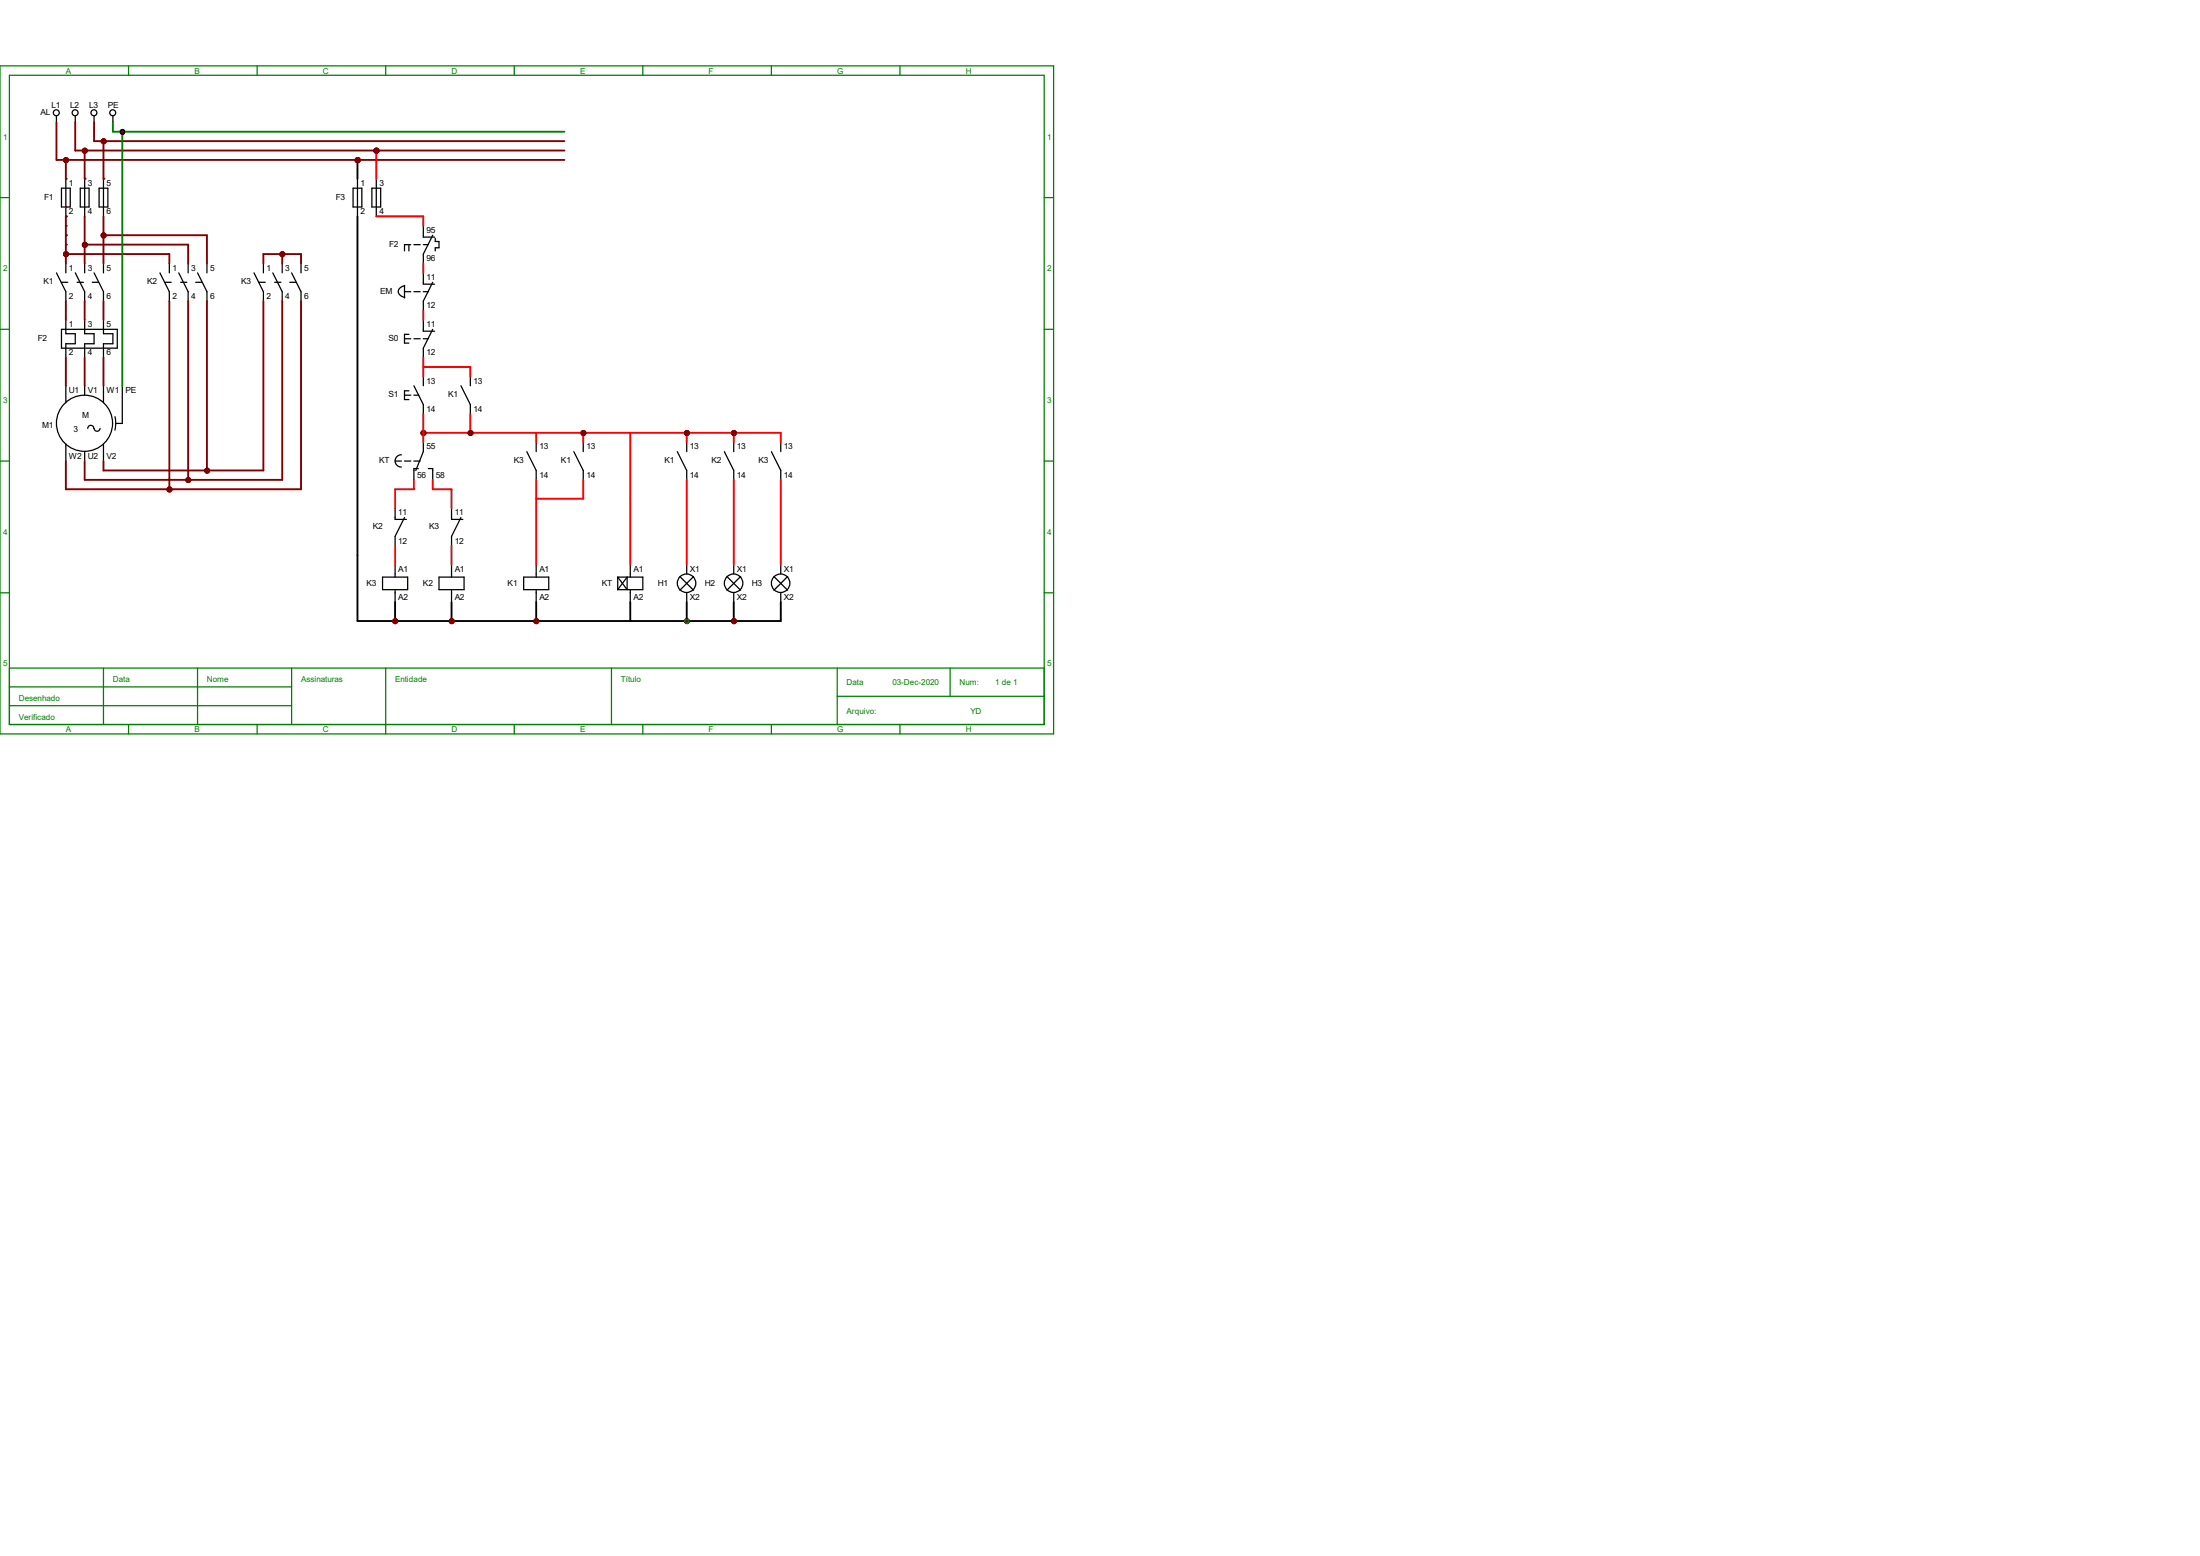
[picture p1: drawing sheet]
<svg xmlns="http://www.w3.org/2000/svg" width="297mm" height="210mm" viewBox="0 0 297 210" stroke-linecap="round" stroke-linejoin="round" font-family="sans-serif">
<g fill="none" stroke="#008000" stroke-width=".17">
<path d="M0 8.9h142.2v90.2h-142.2zM1.3 10.2h139.7v87.6h-139.7zM17.4 8.9v1.3M34.7 8.9v1.3M52.1 8.9v1.3M69.4 8.9v1.3M86.8 8.9v1.3M104.1 8.9v1.3M121.5 8.9v1.3M0 26.7h1.3M141 26.7h1.2M0 44.4h1.3"/>
<path d="M141 44.4h1.2M0 62.2h1.3M141 62.2h1.2M0 80h1.3M1.3 90.2h139.7M1.3 92.7h38.1M1.3 95.2h38.1M14 90.2v7.6M17.4 97.8v1.3M26.7 90.2v7.6M34.7 97.8v1.3M39.4 90.2v7.6"/>
<path d="M52.1 90.2v8.9M69.4 97.8v1.3M82.5 90.2v7.6M86.8 97.8v1.3M104.1 97.8v1.3M113 94h28M113 90.2v7.6M121.5 97.8v1.3M128.3 90.2v3.8M141 80h1.2"/>
</g>
<g fill="none" stroke="#000" stroke-width=".17">
<path d="M7.6 15.7v.8M10.2 15.7v.8M12.7 15.7v.8M15.2 15.7v.8M7.6 36.8l1.3 2.6v1.2M8.3 38.1h.8M8.3 25.4h1.2v2.5h-1.2zM8.9 24.1v5.1M8.9 35.6v1.2M10.2 36.8l1.2 2.6v1.2M10.4 38.1h.9M10.8 25.4h1.2v2.5h-1.2z"/>
<path d="M11.4 24.1v5.1M11.4 35.6v1.2M12.4 38.1h.9M12.7 36.8l1.3 2.6v1.2M13.4 25.4h1.2v2.5h-1.2zM14 24.1v5.1M14 35.6v1.2M21.6 36.8l1.3 2.6v1.2M22.3 38.1h.8M22.9 35.6v1.2M24.1 36.8l1.3 2.6v1.2M24.4 38.1h.8"/>
<path d="M25.4 35.6v1.2M26.4 38.1h.9M26.7 36.8l1.2 2.6v1.2M27.9 35.6v1.2M34.3 36.8l1.3 2.6v1.2M35 38.1h.8M35.6 35.6v1.2M36.8 36.8l1.3 2.6v1.2M37.1 38.1h.8M38.1 35.6v1.2M39.1 38.1h.9M39.4 36.8l1.2 2.6v1.2"/>
<path d="M40.6 35.6v1.2M8.3 44.4h7.5v2.6h-7.5zM8.9 43.2v1.8h1.3v1.4h-1.3v1.9M8.9 52.1v2.3M8.9 59.9v2.3M11.4 43.2v1.8h1.3v1.4h-1.3v1.9M11.4 52.1v1.2M12.7 57.8a.4 .4 0 0 0-.4-.4 .4 .4 0 0 0-.4 .4M13.5 57.8a.4 .4 0 0 1-.4 .4 .4 .4 0 0 1-.4-.4M14 43.2v1.8h1.2v1.4h-1.2v1.9M14 52.1v2.3M14 59.9v2.3"/>
<path d="M15.5 56.2l.1 .9-.1 1M16.5 52.1v5h-.8M11.4 61v1.2"/>
<circle cx="7.6" cy="15.2" r=".4"/>
<circle cx="10.1" cy="15.2" r=".4"/>
<circle cx="12.7" cy="15.2" r=".4"/>
<circle cx="15.2" cy="15.2" r=".4"/>
<circle cx="11.4" cy="57.1" r="3.8"/>
</g>
<g fill="#f00" stroke="#800000" stroke-width=".17">
<circle cx="8.9" cy="21.6" r=".28"/>
<circle cx="11.5" cy="20.3" r=".28"/>
<circle cx="14" cy="19.1" r=".28"/>
<circle cx="38.1" cy="34.3" r=".28"/>
<circle cx="8.9" cy="34.3" r=".28"/>
<circle cx="11.5" cy="33" r=".28"/>
<circle cx="14" cy="31.8" r=".28"/>
<circle cx="25.4" cy="64.8" r=".28"/>
<circle cx="28" cy="63.5" r=".28"/>
<circle cx="22.9" cy="66.1" r=".28"/>
</g>
<path d="M47.7 25.4h1.2v2.5h-1.2zM48.3 24.1v5.1M50.2 25.4h1.2v2.5h-1.2zM50.8 24.1v5.1" fill="none" stroke="#000" stroke-width=".17"/>
<g fill="#f00" stroke="#800000" stroke-width=".17">
<circle cx="48.3" cy="21.6" r=".28"/>
<circle cx="50.8" cy="20.3" r=".28"/>
</g>
<g fill="none" stroke="#000" stroke-width=".17">
<path d="M54.6 38.5v1.7M54.6 39.4h.9M54.6 38.6a.85 .85 0 0 0-.8 1l.5 .4 .3 .1M55.2 33v.9M55.5 33h-.9v.9M55.9 33h.8M55.9 39.4h.8M57.1 30.5v1.5h1.6M57.1 36.8v1.6h1.6M57.1 33h.7M57.1 39.4h.7M58.4 31.7l-1.3 2.6v1.3"/>
<path d="M58.4 38.1l-1.3 2.5v1.3M58.8 32.2v.4h.5v.8h-.5v.5M54.6 45.7h.9M54.6 53.3h.9M55.2 45.1h-.6v1.2h.6M55.2 52.7h-.6v1.2h.6M55.9 52.1l1.2 2.5v1.3M55.9 45.7h.8M55.9 53.3h.7M57.1 43.2v1.5h1.6M57.1 50.8v1.3M57.1 45.7h.7"/>
<path d="M58.4 44.4l-1.3 2.6v1.3M62.2 52.1l1.3 2.5v1.3M63.5 50.8v1.3M72.4 59.7v1.3M51.6 77.9h3.4v1.7h-3.4zM53.3 76.2v1.7M53.3 79.6v1.7M70.7 77.9h3.4v1.7h-3.4zM71.1 61l1.3 2.5v1.3M72.4 76.2v1.7M72.4 79.6v1.7"/>
</g>
<g fill="#f00" stroke="#800000" stroke-width=".17">
<circle cx="48.3" cy="21.6" r=".28"/>
<circle cx="57.2" cy="58.4" r=".28"/>
<circle cx="63.5" cy="58.4" r=".28"/>
<circle cx="50.8" cy="20.3" r=".28"/>
</g>
<g fill="none" stroke="#000" stroke-width=".17">
<path d="M57.1 59.7v1.3l-1 2.5M78.7 59.7v1.3M53.3 62.2h.9M53.3 68.6v1.5h1.6M54.2 61.4a.83 .83 0 0 0-.9 .8 .83 .83 0 0 0 .9 .8M54.6 62.2h.9M54.6 69.8l-1.3 2.6v1.3M55.9 62.2h.8M56.5 63.2h-.6v1.6M57.8 63.2h.6v1.6M59.3 77.9h3.4v1.7h-3.4zM61 68.6v1.5h1.5"/>
<path d="M61 76.2v1.7M61 79.6v1.7M62.2 69.8l-1.2 2.6v1.3M77.5 61l1.2 2.5v1.3M83.4 77.9h3.4v1.7h-3.4M83.4 77.9v1.7M83.4 77.9l1.3 1.7v-1.7l-1.3 1.7M85.1 76.2v1.7M85.1 79.6v1.7"/>
</g>
<g fill="#f00" stroke="#800000" stroke-width=".17">
<circle cx="78.8" cy="58.4" r=".28"/>
<circle cx="72.4" cy="83.8" r=".28"/>
<circle cx="61" cy="83.8" r=".28"/>
<circle cx="53.4" cy="83.8" r=".28"/>
</g>
<g fill="none" stroke="#000" stroke-width=".17">
<path d="M92.7 59.7v1.3M99.1 59.7v1.3M105.4 59.7v1.3M91.4 61l1.3 2.5v1.3M91.8 77.8l1.8 1.9M92.7 76.2v1.3M93.6 77.8l-1.8 1.9M97.8 61l1.3 2.5v1.3M98.1 77.8l1.9 1.9M99.1 76.2v1.3M100 77.8l-1.9 1.9M104.1 61l1.3 2.5v1.3"/>
<path d="M104.5 77.8l1.8 1.9M105.4 76.2v1.3M106.3 77.8l-1.8 1.9M92.7 80v1.3M99.1 80v1.3M105.4 80v1.3"/>
<circle cx="92.7" cy="78.7" r="1.25"/>
<circle cx="99" cy="78.7" r="1.25"/>
<circle cx="105.4" cy="78.7" r="1.25"/>
</g>
<g fill="#f00" stroke="#800000" stroke-width=".17">
<circle cx="99.1" cy="58.4" r=".28"/>
<circle cx="92.7" cy="58.4" r=".28"/>
<circle cx="99.1" cy="83.8" r=".28"/>
<circle cx="92.7" cy="83.8" r=".28"/>
<circle cx="16.5" cy="17.8" r=".28"/>
</g>
<g fill="#f00" stroke="#800000" stroke-width=".25">
<circle cx="8.9" cy="21.6" r=".28"/>
<circle cx="11.5" cy="20.3" r=".28"/>
<circle cx="14" cy="19.1" r=".28"/>
<circle cx="38.1" cy="34.3" r=".28"/>
<circle cx="8.9" cy="34.3" r=".28"/>
<circle cx="11.5" cy="33" r=".28"/>
<circle cx="14" cy="31.8" r=".28"/>
<circle cx="25.4" cy="64.8" r=".28"/>
<circle cx="28" cy="63.5" r=".28"/>
<circle cx="22.9" cy="66.1" r=".28"/>
<circle cx="48.3" cy="21.6" r=".28"/>
<circle cx="50.8" cy="20.3" r=".28"/>
<circle cx="57.2" cy="58.4" r=".28"/>
<circle cx="63.5" cy="58.4" r=".28"/>
<circle cx="78.8" cy="58.4" r=".28"/>
<circle cx="72.4" cy="83.8" r=".28"/>
<circle cx="61" cy="83.8" r=".28"/>
<circle cx="53.4" cy="83.8" r=".28"/>
<circle cx="99.1" cy="58.4" r=".28"/>
<circle cx="92.7" cy="58.4" r=".28"/>
<circle cx="99.1" cy="83.8" r=".28"/>
<circle cx="92.7" cy="83.8" r=".28"/>
<circle cx="16.5" cy="17.8" r=".28"/>
</g>
<g fill="none" stroke="#800000" stroke-width=".25">
<path d="M7.6 16.5v5.1h68.6M10.2 16.5v3.8h66M12.7 16.5v2.5h63.5M14 19v5.1M8.9 24.1h.1M8.9 29.2h.1M8.9 31.7h.1M8.9 34.3h.1M8.9 27.9h.1M8.9 30.5h.1M8.9 33h.1M8.9 21.6v2.5"/>
<path d="M8.9 29.2v6.4M8.9 34.3h14v1.3M11.4 24.1h.1M11.4 20.3v3.8M11.4 29.2v6.4M11.4 33h14v2.6M14 24.1h.1M14 29.2v6.4M14 31.7h13.9v3.9M35.6 35.6v-1.3h5v1.3M38.1 34.3v1.3M8.9 40.6v2.6"/>
<path d="M8.9 48.3v3.8M11.4 40.6v2.6M11.4 48.3v3.8M14 40.6v2.6M14 48.3v3.8M22.9 40.6v25.4M25.4 40.6v24.2M27.9 40.6v22.9M35.6 40.6v22.9h-21.6v-1.3M38.1 40.6v24.2h-26.7v-2.6M40.6 40.6v25.4h-31.7v-3.8"/>
</g>
<g fill="#800000" stroke="#800000" stroke-width=".25">
<circle cx="8.9" cy="21.6" r=".28"/>
<circle cx="11.5" cy="20.3" r=".28"/>
<circle cx="14" cy="19.1" r=".28"/>
<circle cx="38.1" cy="34.3" r=".28"/>
<circle cx="8.9" cy="34.3" r=".28"/>
<circle cx="11.5" cy="33" r=".28"/>
<circle cx="14" cy="31.8" r=".28"/>
<circle cx="25.4" cy="64.8" r=".28"/>
<circle cx="28" cy="63.5" r=".28"/>
<circle cx="22.9" cy="66.1" r=".28"/>
<circle cx="48.3" cy="21.6" r=".28"/>
<circle cx="50.8" cy="20.3" r=".28"/>
<circle cx="57.2" cy="58.4" r=".28"/>
<circle cx="63.5" cy="58.4" r=".28"/>
<circle cx="78.8" cy="58.4" r=".28"/>
<circle cx="72.4" cy="83.8" r=".28"/>
<circle cx="61" cy="83.8" r=".28"/>
<circle cx="53.4" cy="83.8" r=".28"/>
<circle cx="99.1" cy="58.4" r=".28"/>
<circle cx="92.7" cy="58.4" r=".28"/>
<circle cx="99.1" cy="83.8" r=".28"/>
</g>
<path d="M15.2 16.5v1.3h61" fill="none" stroke="#008000" stroke-width=".25"/>
<path d="M48.3 21.6v2.5M48.3 29.2v54.6h57.1v-2.5M53.3 81.3v2.5M61 81.3v2.5M72.4 81.3v2.5M85.1 81.3v2.5M92.7 81.3v2.5M99.1 81.3v2.5" fill="none" stroke="#000" stroke-width=".25"/>
<g fill="none" stroke="#f00" stroke-width=".25">
<path d="M50.8 29.2h6.3v1.3M50.8 20.3v3.8M57.1 35.6v1.2M57.1 58.4h48.3v1.3M57.1 49.5h6.4v1.3M57.1 41.9v1.3M57.1 48.3v2.5M57.1 55.9v3.8M63.5 55.9v2.5M72.4 58.4v1.3M78.7 58.4v1.3M85.1 58.4v17.8"/>
<path d="M92.7 58.4v1.3M99.1 58.4v1.3M53.3 73.7v2.5M55.9 64.8v1.2h-2.6v2.6M58.4 64.8v1.2h2.6v2.6M61 73.7v2.5M72.4 64.8v11.4M78.7 64.8v2.5h-6.3M92.7 64.8v11.4M99.1 64.8v11.4M105.4 64.8v11.4"/>
</g>
<circle cx="92.7" cy="83.8" r=".28" fill="#800000" stroke="#008000" stroke-width=".17"/>
<path d="M16.5 17.8v34.3" fill="none" stroke="#008000" stroke-width=".25"/>
<circle cx="16.5" cy="17.8" r=".28" fill="#800000" stroke="#000" stroke-width=".17"/>
<g font-size="1.1" fill="#008000">
<text x="8.9" y="9.9">A</text>
<text x="26.2" y="9.9">B</text>
<text x="43.6" y="9.9">C</text>
<text x="61" y="9.9">D</text>
<text x="78.3" y="9.9">E</text>
<text x="95.7" y="9.9">F</text>
<text x="113" y="9.9">G</text>
<text x="130.4" y="9.9">H</text>
<text x=".4" y="18.8">1</text>
<text x="141.4" y="18.8">1</text>
<text x=".4" y="36.6">2</text>
<text x="141.4" y="36.6">2</text>
<text x=".4" y="54.4">3</text>
<text x="141.4" y="54.4">3</text>
<text x=".4" y="72.2">4</text>
<text x="141.4" y="72.2">4</text>
<text x=".4" y="90">5</text>
<text x="141.4" y="90">5</text>
<text x="2.5" y="94.6">Desenhado</text>
<text x="15.2" y="92.1">Data</text>
<text x="27.9" y="92.1">Nome</text>
<text x="40.6" y="92.1">Assinaturas</text>
<text x="53.3" y="92.1">Entidade</text>
<text x="83.8" y="92.1">Título</text>
<text x="114.3" y="92.5">Data</text>
<text x="120.5" y="92.5">03-Dec-2020</text>
<text x="129.5" y="92.5">Num:</text>
<text x="134.4" y="92.5">1 de 1</text>
<text x="2.5" y="97.2">Verificado</text>
<text x="8.9" y="98.8">A</text>
<text x="26.2" y="98.8">B</text>
<text x="43.6" y="98.8">C</text>
<text x="61" y="98.8">D</text>
<text x="78.3" y="98.8">E</text>
<text x="95.7" y="98.8">F</text>
<text x="113" y="98.8">G</text>
<text x="114.3" y="96.3">Arquivo:</text>
<text x="130.4" y="98.8">H</text>
<text x="131" y="96.3">YD</text>
</g>
<g font-size="1.1">
<text x="5.5" y="15.5">AL</text>
<text x="6.9" y="14.5">L1</text>
<text x="9.5" y="14.5">L2</text>
<text x="12" y="14.5">L3</text>
<text x="14.6" y="14.5">PE</text>
<text x="6" y="27">F1</text>
<text x="9.3" y="25.1">1</text>
<text x="9.3" y="28.9">2</text>
<text x="11.8" y="25.1">3</text>
<text x="11.8" y="28.9">4</text>
<text x="14.4" y="25.1">5</text>
<text x="14.4" y="28.9">6</text>
<text x="45.3" y="27">F3</text>
<text x="48.7" y="25.1">1</text>
<text x="48.7" y="28.9">2</text>
<text x="51.2" y="25.1">3</text>
<text x="51.2" y="28.9">4</text>
<text x="52.5" y="33.3">F2</text>
<text x="57.6" y="31.5">95</text>
<text x="57.6" y="35.3">96</text>
<text x="5.9" y="38.4">K1</text>
<text x="9.3" y="36.5">1</text>
<text x="9.3" y="40.3">2</text>
<text x="11.8" y="36.5">3</text>
<text x="11.8" y="40.3">4</text>
<text x="14.4" y="36.5">5</text>
<text x="14.4" y="40.3">6</text>
<text x="19.9" y="38.4">K2</text>
<text x="23.3" y="36.5">1</text>
<text x="23.3" y="40.3">2</text>
<text x="25.8" y="36.5">3</text>
<text x="25.8" y="40.3">4</text>
<text x="28.4" y="36.5">5</text>
<text x="28.4" y="40.3">6</text>
<text x="32.6" y="38.4">K3</text>
<text x="36" y="36.5">1</text>
<text x="36" y="40.3">2</text>
<text x="38.5" y="36.5">3</text>
<text x="38.5" y="40.3">4</text>
<text x="41.1" y="36.5">5</text>
<text x="41.1" y="40.3">6</text>
<text x="51.3" y="39.7">EM</text>
<text x="57.6" y="37.8">11</text>
<text x="57.6" y="41.6">12</text>
<text x="5.1" y="46">F2</text>
<text x="9.3" y="44.2">1</text>
<text x="9.3" y="48">2</text>
<text x="11.8" y="44.2">3</text>
<text x="11.8" y="48">4</text>
<text x="14.4" y="44.2">5</text>
<text x="14.4" y="48">6</text>
<text x="52.4" y="46">S0</text>
<text x="57.6" y="44.2">11</text>
<text x="57.6" y="48">12</text>
<text x="9.3" y="53">U1</text>
<text x="11.8" y="53">V1</text>
<text x="14.4" y="53">W1</text>
<text x="16.9" y="53">PE</text>
<text x="52.4" y="53.6">S1</text>
<text x="57.6" y="51.8">13</text>
<text x="60.5" y="53.6">K1</text>
<text x="63.9" y="51.8">13</text>
<text x="5.7" y="57.7">M1</text>
<text x="9.9" y="58.3">3</text>
<text x="11.1" y="56.4">M</text>
<text x="57.6" y="55.6">14</text>
<text x="63.9" y="55.6">14</text>
<text x="9.3" y="61.9">W2</text>
<text x="11.8" y="61.9">U2</text>
<text x="14.4" y="61.9">V2</text>
<text x="51.2" y="62.5">KT</text>
<text x="56.3" y="64.5">56</text>
<text x="57.6" y="60.7">55</text>
<text x="58.8" y="64.5">58</text>
<text x="69.4" y="62.5">K3</text>
<text x="72.8" y="60.7">13</text>
<text x="72.8" y="64.5">14</text>
<text x="75.7" y="62.5">K1</text>
<text x="79.2" y="60.7">13</text>
<text x="79.2" y="64.5">14</text>
<text x="89.7" y="62.5">K1</text>
<text x="93.1" y="60.7">13</text>
<text x="93.1" y="64.5">14</text>
<text x="96.1" y="62.5">K2</text>
<text x="99.5" y="60.7">13</text>
<text x="99.5" y="64.5">14</text>
<text x="102.4" y="62.5">K3</text>
<text x="105.8" y="60.7">13</text>
<text x="105.8" y="64.5">14</text>
<text x="50.3" y="71.4">K2</text>
<text x="53.8" y="69.6">11</text>
<text x="58" y="71.4">K3</text>
<text x="61.4" y="69.6">11</text>
<text x="53.8" y="77.2">A1</text>
<text x="53.8" y="73.4">12</text>
<text x="61.4" y="77.2">A1</text>
<text x="61.4" y="73.4">12</text>
<text x="72.8" y="77.2">A1</text>
<text x="85.5" y="77.2">A1</text>
<text x="93.1" y="77.2">X1</text>
<text x="99.5" y="77.2">X1</text>
<text x="105.8" y="77.2">X1</text>
<text x="49.5" y="79">K3</text>
<text x="53.8" y="81">A2</text>
<text x="57.1" y="79">K2</text>
<text x="61.4" y="81">A2</text>
<text x="68.5" y="79">K1</text>
<text x="72.8" y="81">A2</text>
<text x="81.2" y="79">KT</text>
<text x="85.5" y="81">A2</text>
<text x="88.8" y="79">H1</text>
<text x="93.1" y="81">X2</text>
<text x="95.2" y="79">H2</text>
<text x="99.5" y="81">X2</text>
<text x="101.5" y="79">H3</text>
<text x="105.8" y="81">X2</text>
</g>
</svg>
